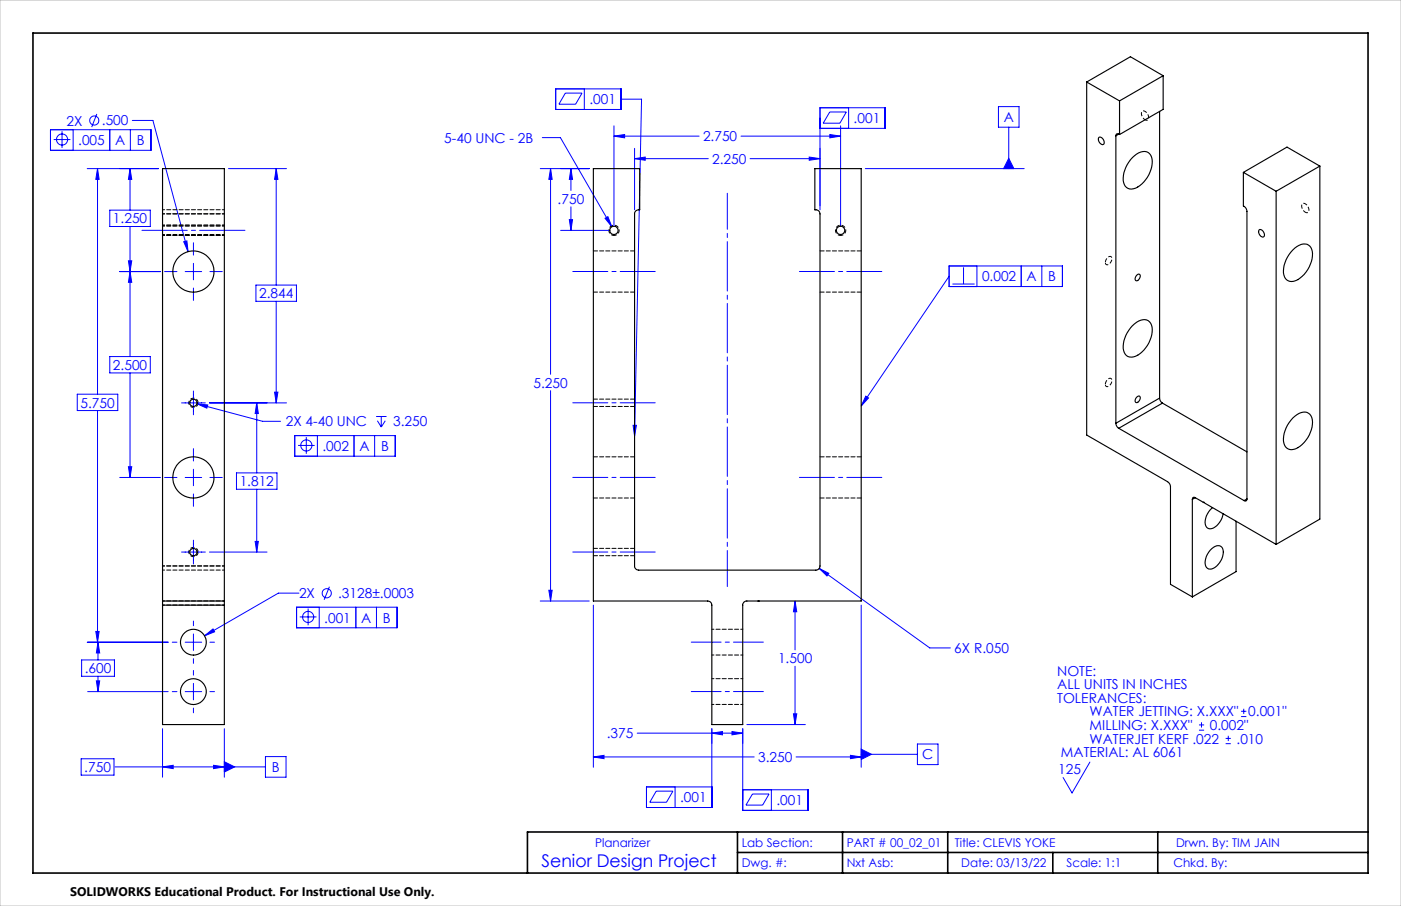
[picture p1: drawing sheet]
<svg xmlns="http://www.w3.org/2000/svg" width="432mm" height="279mm" viewBox="0 0 432 279" stroke-linecap="round" stroke-linejoin="round" font-family="sans-serif">
<g fill="none" stroke="#00f" stroke-width=".31">
<path d="M29.8 35.1l-1.5 4.1M40.8 37.1h6.3l10.9 40.5M171.3 27.4h20.1v6.4h-20.1zM174.2 28.7h5.2l-2 3.4h-5.1zM180.1 27.4v6.4M189.2 38.8v31M191.4 30.6h6.3l-2.1 103.9M252.7 39.6h20.1v-6.4h-20.1v31.5M255.7 34.5h5.1l-1.9 3.5h-5.2zM259.1 38.8v31M261.5 33.2v6.4M307.7 32.9h6.4v6.3h-6.4z"/>
<path d="M310.9 39.2v12.8M15.6 40h30.9v6.4h-30.9zM16.5 43h5.2M19.1 40.5v5.1M22.5 40v6.4M26.9 52h21.9M30.1 52v69.6M30.1 52l.5 3.3h-1.1zM33.8 40v6.4M40.1 52v12.8M40.1 52l.5 3.3h-1zM40.2 40v6.4"/>
<path d="M70.4 52h17.9M85.1 52v35.9M85.1 52l.6 3.3h-1.1zM166.5 52h15.1M167.1 42.4h5.6l15.9 27.5M169.7 52v63.4M169.7 52l.5 3.3h-1zM176 52v6.7M176 52l.5 3.3h-1zM189.2 42h26.3M189.2 42l3.3-.5v1zM195.6 45.8v18.9"/>
<path d="M195.6 48.9h22.7M195.6 48.9l3.3-.5v1zM228.4 42h30.7M231.2 48.9h21.5M249.4 48.4l3.3 .5-3.3 .5zM255.8 41.5l3.3 .5-3.3 .5zM266.7 52h49M310.9 48.8l1.6 3.2h-3.2zM33.8 64.8h12.5v5h-12.5zM40.1 69.8v40.2M56.6 74.5l1-.2 .4 3.3zM59.6 74.9v3.8"/>
<path d="M172.8 71h15.2M175.5 67.7h1l-.5 3.3zM176 63.8v7.2M186.5 67.3l.9-.5 1.2 3.1zM36.9 83.7h12.6M39.6 80.4h1l-.5 3.3zM40.1 83.7l.5 3.4h-1zM50.7 83.7h3.8M57.1 83.7h5.1M59.6 81.2v5.1M59.6 88.8v3.8M64.7 83.7h3.8"/>
<path d="M78.9 87.9h12.5v5h-12.5zM85.1 92.9v31.3M292.5 82h34.9v6.4h-34.9zM292.5 85.2l-27.1 40M293.5 87.6h6.9M297 82.4v5.2M301.1 82v6.4M314.7 82v6.4M321.1 82v6.4M33.8 110h12.5v5h-12.5zM40.1 115v32.2M23.8 121.6h12.5v5h-12.5z"/>
<path d="M30.1 126.6v71.4M56 124.2h7.3M59.6 120.6v7.3M59.6 138.4v3.8M60.7 124.5l20.2 5.4h5.6M60.7 124.5l3.3 .4-.3 1zM64.6 124.2h23.7M79.1 124.2v21.6M79.1 124.2l.5 3.3h-1zM84.6 120.9h1.1l-.6 3.3zM90.8 134.3h31v6.4h-31zM91.9 137.4h5.1"/>
<path d="M94.4 134.8v5.1M97.8 134.3v6.4M109.1 134.3v6.4M115.5 134.3v6.4M115.9 128.4h3.2M116.3 129.8l1.2 1.9M117.5 128.4v3.3M118.7 129.8l-1.2 1.9M169.7 120.5v64.8M195.1 131.2h1l-.5 3.3zM266.8 122.2l.9 .5-2.3 2.5zM36.9 147.2h12.6"/>
<path d="M39.6 143.9h1l-.5 3.3zM50.7 147.2h3.8M57.1 147.2h5.1M59.6 144.7v5.1M59.6 152.3v3.8M64.7 147.2h3.8M72.9 145.8h12.5v5.1h-12.5zM79.1 150.9v19.4M56 170.3h7.3M59.6 166.6v7.3M64.6 170.3h17.7M78.6 167h1l-.5 3.3z"/>
<path d="M252.5 175.3l34.1 24.5h6.3M252.5 175.3l2.9 1.5-.5 .8zM26.9 198h24.9M29.5 194.7h1.1l-.5 3.3zM30.2 198v5.5M30.2 198l.5 3.4h-1zM53.1 198h1.4M57.1 198h5.1M59.6 191.5v1.5M59.6 195.5v5.1M63 196.1l2.7-2.1 .4 .8zM64.7 198h1.4"/>
<path d="M91.4 187.3h31v6.3h-31zM92.1 182.9h-6.3l-22.8 13.2M92.4 190.3h5.1M95 187.7v5.1M98.4 187.3v6.3M101.5 180.9l-1.6 4.1M109.7 187.3v6.3M116 187.3v6.3M166.5 185.3h15.1M169.2 182h1l-.5 3.3zM182.9 186.6v50M245 185.3v15.1"/>
<path d="M245 185.3l.6 3.4h-1.1zM265.4 186.6v50M25.2 203.5h10.1v5.1h-10.1zM27 213.3h24.8M29.7 210h1l-.5 3.3zM30.2 208.6v4.7M53.1 213.3h1.4M57.1 213.3h5.1M59.6 203.1v1.5M59.6 206.8v1.4M59.6 210.7v5.1M59.6 218.4v1.4"/>
<path d="M64.7 213.3h1.4M245 205.5v17.9M382.5 219.4h1.6M383.3 218.6v1.6M25 234h10.1v5h-10.1zM35.5 236.5h46.3M50.1 224.7v15M50.1 236.5l3.3-.5v1zM65.8 236l3.3 .5-3.3 .5zM69.1 234.9l3.2 1.6-3.2 1.6zM69.1 224.7v15M81.8 233.3h6.4v6.4h-6.4z"/>
<path d="M182.9 233.4h49.5M182.9 233.4l3.3-.5v1.1zM196.4 226.1h32.5M219.4 224.7v24.3h-20.2v-6.3h20.2M219.4 226.1l3.3-.5v1zM225.6 225.6l3.3 .5-3.3 .5zM228.9 224.7v25.2h20.1v-6.3h-20.1M230.2 223.4h18M244.5 220.1h1.1l-.6 3.3zM245.4 233.4h20M262.1 232.9l3.3 .5-3.3 .6zM265.4 232.6h17.4"/>
<path d="M265.4 231l3.2 1.6-3.2 1.6zM282.8 229.4h6.3v6.4h-6.3zM335.9 235l-5.5 9.5-2.7-4.7M369.5 225.2h1.6M369.5 223.6h1.6M370.3 222.7v1.7M377.8 229.3h1.5M377.8 227.7h1.5M378.6 226.9v1.6M382.5 221h1.6M202.2 244h5.2l-2 3.4h-5.1zM208.1 242.7v6.3"/>
<path d="M231.9 244.9h5.1l-1.9 3.4h-5.2zM237.7 243.6v6.3"/>
<circle cx="29.1" cy="37.2" r="1.41"/>
<circle cx="19.1" cy="43" r="1.71"/>
<circle cx="94.4" cy="137.4" r="1.71"/>
<circle cx="95" cy="190.2" r="1.72"/>
<circle cx="100.7" cy="183" r="1.41"/>
</g>
<path d="M352.9 36.9a.83 .83 0 0 0 1.1-.2 .83 .83 0 0 0-.1-1.1 1.36 1.36 0 0 0-2-1.1 2.18 2.18 0 0 0 1 2.4M189.2 72.6a1.59 1.59 0 0 0 1.4-2.3 1.59 1.59 0 0 0-2.7-.2 1.59 1.59 0 0 0 1.2 2.5h.1M259.1 72.6a1.59 1.59 0 0 0 1.4-2.3 1.59 1.59 0 0 0-2.7-.2 1.59 1.59 0 0 0 1.1 2.5h.2M402.3 65.4a.83 .83 0 0 0 1.1-.2 .83 .83 0 0 0-.1-1.1 1.36 1.36 0 0 0-2-1.1 2.18 2.18 0 0 0 1 2.4" fill="none" stroke="#000" stroke-width=".31" stroke-dasharray="1.3 .6" stroke-dashoffset=".4" stroke-linecap="butt"/>
<path d="M340.7 80.9a.74 .74 0 0 0 .6 .8 .74 .74 0 0 0 .9-.6 1.14 1.14 0 0 0 .5-1 1.14 1.14 0 0 0-.7-1 2.04 2.04 0 0 0-1.3 1.8M340.7 118.5a.74 .74 0 0 0 .6 .8 .74 .74 0 0 0 .9-.6 1.14 1.14 0 0 0 .5-1.1 1.14 1.14 0 0 0-.7-.9 2.04 2.04 0 0 0-1.3 1.8" fill="none" stroke="#000" stroke-width=".31" stroke-dasharray="1.3 .6" stroke-dashoffset="-.1" stroke-linecap="butt"/>
<path d="M61 124.2a1.42 1.42 0 0 1-2 1.3 1.42 1.42 0 0 1-.2-2.5 1.42 1.42 0 0 1 2.2 1v.2M61 170.2a1.42 1.42 0 0 1-2 1.3 1.42 1.42 0 0 1-.2-2.4 1.42 1.42 0 0 1 2.2 1v.1" fill="none" stroke="#000" stroke-width=".31" stroke-dasharray="1.3 .6" stroke-linecap="butt"/>
<path d="M224.2 59.6v121.3" fill="none" stroke="#00f" stroke-width=".31" stroke-dasharray="15.2 1.3 1.3 1.3" stroke-dashoffset="4.1"/>
<path d="M176.5 83.7h25.4M246.4 83.7h25.4M176.5 124.2h25.4M176.5 147.2h25.4M246.4 147.2h25.4M176.5 170.2h25.4" fill="none" stroke="#00f" stroke-width=".31" stroke-dasharray="15.2 1.3 1.3 1.3" stroke-dashoffset="4.4"/>
<path d="M213.1 198h22.2M213.1 213.3h22.2" fill="none" stroke="#00f" stroke-width=".31" stroke-dasharray="15.2 1.3 1.3 1.3" stroke-dashoffset="6"/>
<path d="M43.7 71h31.8" fill="none" stroke="#00f" stroke-width=".31" stroke-dasharray="15.2 1.3 1.3 1.3" stroke-dashoffset="1.3"/>
<path d="M10.2 10.2h411.4v259h-411.4zM227.3 256.6v12.6M259.7 256.6v12.6M292.1 256.6v12.6M356.8 256.6v12.6M421.6 256.6h-259v12.6M227.3 262.9h194.3M324.5 262.9v6.3" fill="none" stroke="#000" stroke-width=".5"/>
<path d="M0 0h431.8v279.4h-431.8z" fill="none" stroke="#c0c0c0" stroke-width=".31"/>
<path d="M50.1 69.4h19M50.1 72.6h19" fill="none" stroke="#000" stroke-width=".31" stroke-dasharray="1.3 .6" stroke-dashoffset=".6"/>
<g fill="#00f">
<path d="M169.2 182h1l-.5 3.3zM169.7 52l.5 3.3h-1zM225.6 225.6l3.3 .5-3.3 .5zM219.4 226.1l3.3-.5v1zM244.5 220.1h1.1l-.6 3.3zM245 185.3l.6 3.4h-1.1zM195.6 48.9l3.3-.5v1zM249.4 48.4l3.3 .5-3.3 .5zM252.5 175.3l2.4 2.3 .5-.8zM182.9 233.4l3.3-.5v1.1zM262.1 232.9l3.3 .5-3.3 .6zM176 52l.5 3.3h-1zM175.5 67.7h1l-.5 3.3zM189.2 42l3.3-.5v1zM255.8 41.5l3.3 .5-3.3 .5zM186.5 67.3l2.1 2.6-1.2-3.1zM39.6 80.4h1l-.5 3.3zM40.1 52l.5 3.3h-1zM40.1 83.7l.5 3.4h-1zM39.6 143.9h1l-.5 3.3zM56.6 74.5l1.4 3.1-.4-3.3zM30.2 198l.5 3.4h-1zM29.7 210h1l-.5 3.3zM63 196.1l3.1-1.3-.4-.8zM60.7 124.5l3 1.4 .3-1zM85.1 52l.6 3.3h-1.1zM84.6 120.9h1.1l-.6 3.3zM79.1 124.2l.5 3.3h-1zM78.6 167h1l-.5 3.3zM50.1 236.5l3.3-.5v1zM65.8 236l3.3 .5-3.3 .5zM30.1 52l.5 3.3h-1.1zM29.5 194.7h1.1l-.5 3.3z"/>
<path d="M266.8 122.2l.9 .5-2.3 2.5zM195.1 131.2h1l-.5 3.3zM310.9 48.8l1.6 3.2h-3.2zM265.4 231l3.2 1.6-3.2 1.6zM69.1 234.9l3.2 1.6-3.2 1.6z"/>
</g>
<g fill="none" stroke="#000" stroke-width=".35">
<path d="M334.9 25.3v108.9l25 14.4 .6 .6 .3 .7v30.3l6.7 3.9M334.9 25.3l10.2 5.8M345.1 31.1v10.4M357.4 34.4v88.4M358.5 23.4l-10.1-5.9-13.5 7.8M358.5 23.4l-13.4 7.7M358.5 23.4v10.3l-13.4 7.8M182.9 52h14.3v12.7a1.32 1.32 0 0 0-1.6 1.3v108.6a1.26 1.26 0 0 0 1.3 1.2h54.6a1.33 1.33 0 0 0 1.2-1.2v-108.6a1.31 1.31 0 0 0-1.6-1.3v-12.7h14.3v133.3h-35.2a1.21 1.21 0 0 0-1.3 1.3v36.8h-9.5v-36.8a1.26 1.26 0 0 0-1.3-1.3h-35.2zM338.7 42.4a1.42 1.42 0 0 1 1.4 .6 1.42 1.42 0 0 1-.1 1.6 1.52 1.52 0 0 1-1.3-2.2zM343.9 41.9v88.6M344.8 41.3a.55 .55 0 0 0-.6 0 .55 .55 0 0 0-.3 .6M344.8 41.3l.3 .2"/>
<path d="M344.8 41.3l-.9 .6M349 48.6a4.2 4.2 0 0 1 4.9-1.6 4.4 4.4 0 0 1 .9 5.1 8.5 8.5 0 0 1-6 6.2 2.74 2.74 0 0 1-2.6-3.4 10.1 10.1 0 0 1 2.8-6.3zM383.2 53.2v10.3l.7 .6 .4 .9v88.9M383.2 53.2l10.1 5.8M393.3 59v108.9M406.8 51.2l-13.5 7.8M406.8 51.2v108.9l-13.5 7.8M406.8 51.2l-10.1-5.8-13.5 7.8M388.1 70.9a1.43 1.43 0 0 1 1.3 .7 1.43 1.43 0 0 1 0 1.5 1.52 1.52 0 0 1-1.3-2.2zM398.4 77.1a4.1 4.1 0 0 1 4.9-1.5 4.4 4.4 0 0 1 .9 5.1 8.4 8.4 0 0 1-6.1 6.1 2.72 2.72 0 0 1-2.5-3.4 9.9 9.9 0 0 1 2.8-6.3zM350.4 84.8l.3-.2a.47 .47 0 0 1 .7 .3 1.21 1.21 0 0 1-1.4 1.5l-.2-.5zM349 100.4a4.2 4.2 0 0 1 4.9-1.5 4.4 4.4 0 0 1 .9 5.1 8.4 8.4 0 0 1-6 6.1 2.72 2.72 0 0 1-2.6-3.3 9.9 9.9 0 0 1 2.8-6.4z"/>
<path d="M343.9 130.5l.3 .9 .6 .7M344.8 132.1l38.6 22.3M350.4 122.4l.8-.3a1.28 1.28 0 0 1-1.1 2l-.3-.7zM357.4 122.8l.2 .8 .7 .7M357.4 122.8l-13.5 7.7M358.3 124.3l-13.5 7.8M358.3 124.3l26 15M398.4 128.9a4.1 4.1 0 0 1 4.9-1.5 4.3 4.3 0 0 1 .9 5.1 8.5 8.5 0 0 1-6.1 6.2 2.74 2.74 0 0 1-2.5-3.4 10.1 10.1 0 0 1 2.8-6.4zM367.5 154v30.1M368.4 153.5a.56 .56 0 0 0-.6-.1 .56 .56 0 0 0-.3 .6M368.4 153.5l2.5 1.4M368.4 153.5l-.9 .5"/>
<path d="M370.9 154.9h.1M370.9 154.9l22.4 13M373.7 156.6a5.3 5.3 0 0 0-1.9 5.9 2.04 2.04 0 0 0 3.2-.4l1.3-1.7 .7-2M384.3 153.9a.53 .53 0 0 1-.2 .6 .53 .53 0 0 1-.7-.1M384.3 153.9l-.9 .5M373 169.7l.5-.5a1.91 1.91 0 0 1 1.9-.9 1.91 1.91 0 0 1 1.6 1.4 5.5 5.5 0 0 1-4 5.8 2.15 2.15 0 0 1-1.4-3.3zM381 160.7v15.6l-13.5 7.8M50.1 185.3v1.3M50.1 185.3v-133.3h19v133.3M50.1 185.3h19M50.1 186.6v36.8h19v-36.8M50.1 186.6h19"/>
<path d="M69.1 185.3v1.3M233.7 185.3h.1"/>
<circle cx="189.2" cy="71" r="1.29"/>
<circle cx="259.1" cy="71" r="1.29"/>
<circle cx="59.6" cy="83.8" r="6.3"/>
<circle cx="59.6" cy="124.2" r="1.12"/>
<circle cx="59.6" cy="147.3" r="6.3"/>
<circle cx="59.6" cy="170.3" r="1.12"/>
<circle cx="59.6" cy="198.1" r="4"/>
<circle cx="59.6" cy="213.3" r="4"/>
</g>
<path d="M195.6 77.4h-12.7M265.4 77.4h-12.7M182.9 90.1h12.7M252.7 90.1h12.7M182.9 125.3h12.7M195.6 123.1h-12.7M182.9 153.6h12.7M195.6 140.9h-12.7M252.7 153.6h12.7M265.4 140.9h-12.7M182.9 171.4h12.7M195.6 169.1h-12.7" fill="none" stroke="#000" stroke-width=".31" stroke-dasharray="1.3 .6"/>
<g fill="none" stroke="#000" stroke-width=".31" stroke-dasharray="1.3 .6" stroke-dashoffset=".6">
<path d="M50.1 65.9h19M50.1 72.3h19M69.1 64.7h-19M69.1 65.9h-19M69.1 69.7h-19M50.1 175.8h19M50.1 174.5h19M69.1 174.5h-19M50.1 186.6h19M69.1 185.3h-19M228.9 194.1h-9.5M219.4 202h9.5"/>
<path d="M219.4 217.2h9.5M228.9 209.3h-9.5"/>
</g>
<text font-size="5.4" fill="#00f" x="166.9" y="267.5">Senior Design Project</text>
<g font-size="4.2" fill="#00f">
<text x="181.6" y="32.2">.001</text>
<text x="20.5" y="38.7">2X</text>
<text x="31.4" y="38.7">.500</text>
<text x="263.1" y="38">.001</text>
<text x="309.4" y="37.7">A</text>
<text x="24.1" y="44.8">.005</text>
<text x="35.5" y="44.8">A</text>
<text x="42.2" y="44.8">B</text>
<text x="136.9" y="44">5-40 UNC - 2B</text>
<text x="216.7" y="43.6">2.750</text>
<text x="219.5" y="50.5">2.250</text>
<text x="171.9" y="62.9">.750</text>
<text x="34.8" y="68.9">1.250</text>
<text x="302.7" y="86.8">0.002</text>
<text x="316.4" y="86.8">A</text>
<text x="323.1" y="86.8">B</text>
<text x="79.9" y="92">2.844</text>
<text x="34.8" y="114.1">2.500</text>
<text x="164.4" y="119.5">5.250</text>
<text x="24.8" y="125.7">5.750</text>
<text x="88.1" y="131.5">2X 4-40 UNC</text>
<text x="121.2" y="131.5">3.250</text>
<text x="99.4" y="139.1">.002</text>
<text x="110.8" y="139.1">A</text>
<text x="117.5" y="139.1">B</text>
<text x="73.9" y="149.9">1.812</text>
<text x="92.2" y="184.5">2X</text>
<text x="104.2" y="184.5">.3128±.0003</text>
<text x="99.9" y="192">.001</text>
<text x="111.3" y="192">A</text>
<text x="118" y="192">B</text>
<text x="294.1" y="201.4">6X R.050</text>
<text x="26.1" y="207.6">.600</text>
<text x="239.8" y="204.5">1.500</text>
<text x="325.8" y="208.4">NOTE:</text>
<text x="325.8" y="212.6">ALL UNITS IN INCHES</text>
<text x="325.8" y="216.8">TOLERANCES:</text>
<text x="335.8" y="221">WATER JETTING: X.XXX&quot;</text>
<text x="384.7" y="221">0.001&quot;</text>
<text x="187" y="227.7">.375</text>
<text x="335.8" y="225.1">MILLING: X.XXX&quot;</text>
<text x="372.9" y="225.1">0.002&quot;</text>
<text x="327" y="233.5">MATERIAL: AL 6061</text>
<text x="335.8" y="229.3">WATERJET KERF .022</text>
<text x="381.1" y="229.3">.010</text>
<text x="26" y="238.1">.750</text>
<text x="83.8" y="238.1">B</text>
<text x="233.6" y="235">3.250</text>
<text x="284.2" y="234.2">C</text>
<text x="326.2" y="238.8">125</text>
<text x="209.6" y="247.4">.001</text>
<text x="239.3" y="248.3">.001</text>
</g>
<text font-size="3.8" x="21.6" y="276.3">SOLIDWORKS Educational Product. For Instructional Use Only.</text>
<g font-size="3.7" fill="#00f">
<text x="183.4" y="261.3">Planarizer</text>
<text x="228.6" y="261.1">Lab Section:</text>
<text x="261" y="261.1">PART # 00_02_01</text>
<text x="294.3" y="261.1">Title: CLEVIS YOKE</text>
<text x="362.5" y="261.1">Drwn. By: TIM JAIN</text>
<text x="228.6" y="267.5">Dwg. #:</text>
<text x="261" y="267.5">Nxt Asb:</text>
<text x="296.2" y="267.5">Date: 03/13/22</text>
<text x="328.7" y="267.5">Scale: 1:1</text>
<text x="361.6" y="267.5">Chkd. By:</text>
</g>
</svg>
